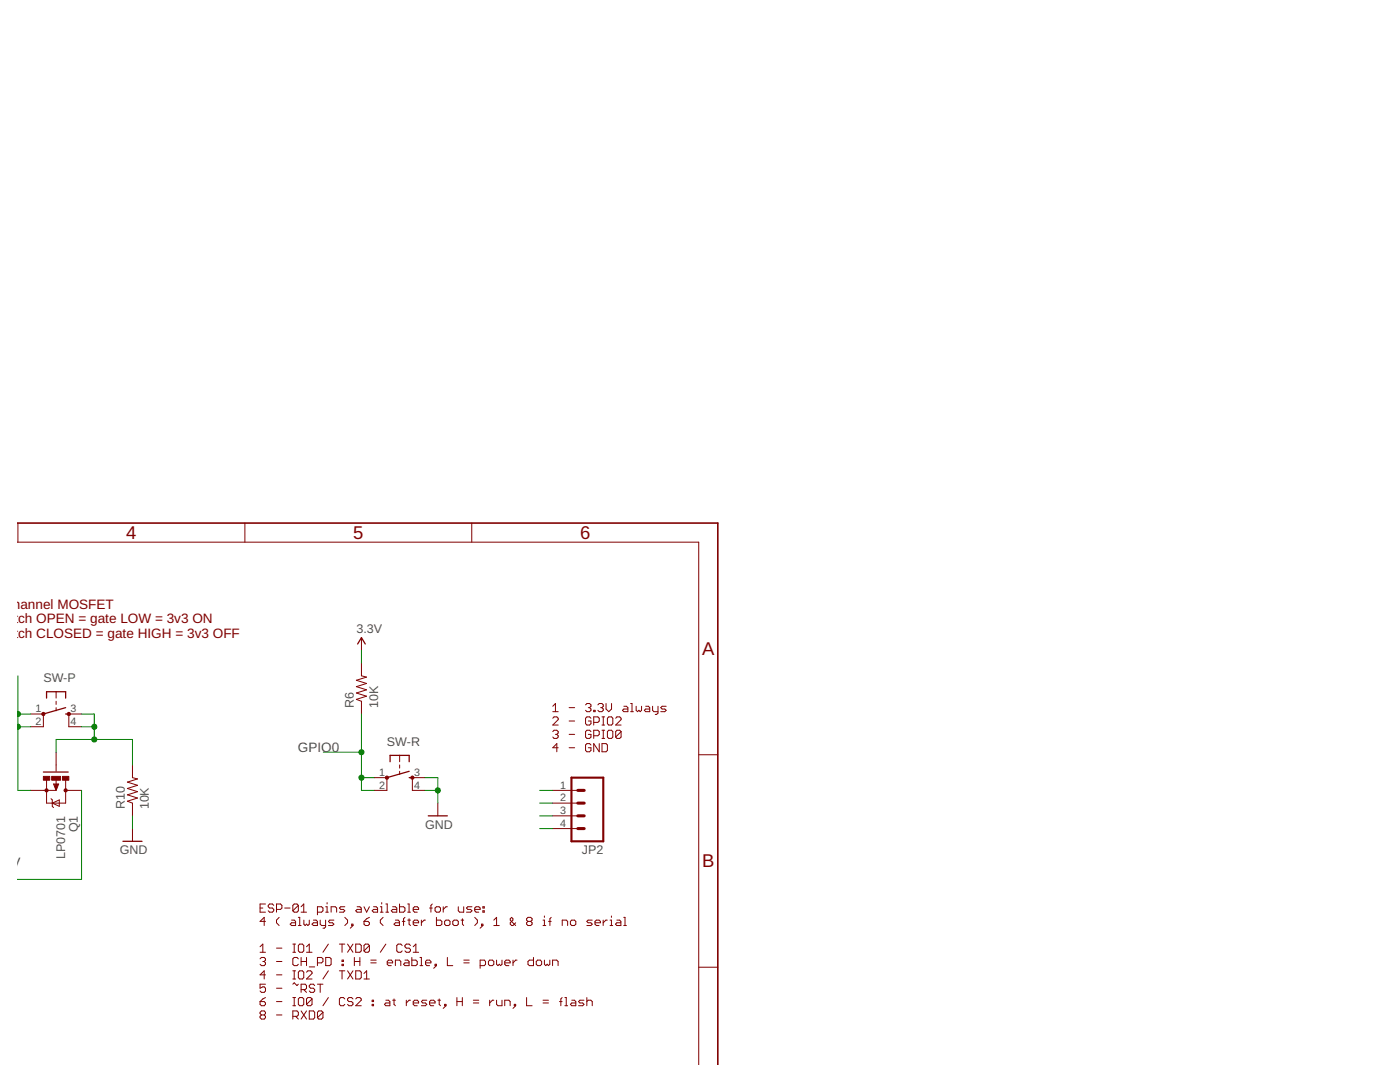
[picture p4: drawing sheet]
<svg xmlns="http://www.w3.org/2000/svg" width="279mm" height="216mm" viewBox="0 0 279 216" stroke-linecap="round" stroke-linejoin="round" font-family="sans-serif">
<g fill="none" stroke="#800000" stroke-width=".2">
<path d="M3.4 108.2h136v104.3M3.6 104.4v3.8M48.9 104.4v3.8M94.1 104.4v3.8M11.2 138v1.3M11.2 139.9v.7M72.1 132.3v2.6l1.1 .2-2.1 .6 2.1 .7-2.1 .6 2.1 .6-2.1 .7 2.1 .6-2.1 .7 1 .3v2.6M72.1 127.2v2.6M6.1 157.7h5.1M6.1 142.5h2.6v2.5h-2.6M9.3 155.7v4.6h3.8v-4.6M10.2 159.4l.2 .2v1.3l.3 .2"/>
<path d="M10.7 156.4h1l-.5 1.3zM11.2 141.2v.6M11.2 150.1v3.8M11.2 155.7v.9M13.1 157.7h3.2M16.3 142.5h-2.6v2.5h2.6M26.4 152.6v2.6l1.1 .2-2.1 .7 2.1 .6-2.1 .6 2.1 .7-2.1 .6 2.1 .6-2.1 .7 1 .4v2.5M74.7 155.2h2.5v2.5h-2.5M79.8 150.7v1.3M79.8 152.6v.7M79.8 153.9v.6M84.8 155.2h-2.5v2.5h2.5"/>
<path d="M110.2 157.7h5.1M110.3 140.9l.5-.5v1.6M110.3 142h1.1M110.3 143.3l.3-.3h.5l.3 .3v.3l-1.1 1.1h1.1M110.3 146l.3-.3h.5l.3 .3v.3l-.3 .2M110.8 146.5h.3M111.1 146.5l.3 .3v.3l-.3 .2h-.5l-.3-.2M111.4 149.2h-1.1l.8-.8v1.6M113.6 141.2h1.1M113.6 143.9h1.1M113.6 146.5h1.1M113.6 149.2h1.1"/>
<path d="M116.9 140.7l.2-.3h.6l.2 .3v.2l-.2 .3M117.4 141.2h.3M117.7 141.2l.2 .3v.2l-.2 .3h-.6l-.2-.3M117.9 143.3l-.2-.3h-.6l-.2 .3v1.1l.2 .3h.6l.2-.3v-.5h-.5M117.9 146l-.2-.3h-.6l-.2 .3v1.1l.2 .2h.6l.2-.2v-.6h-.5M117.9 148.7l-.2-.3h-.6l-.2 .3v1l.2 .3h.6l.2-.3v-.5h-.5M118.5 141.7h.3v.3h-.3zM118.5 144.1h.8l.3-.2v-.6l-.3-.3h-.8v1.7M118.5 146.8h.8l.3-.3v-.5l-.3-.3h-.8v1.6M119.3 140.7l.3-.3h.5l.3 .3v.2l-.3 .3M119.6 148.4v1.6l-1.1-1.6v1.6M119.9 141.2h.2"/>
<path d="M120.1 141.2l.3 .3v.2l-.3 .3h-.5l-.3-.3M120.1 144.7h.6M120.1 143h.6M120.1 148.4h.8l.3 .3v1l-.3 .3h-.8zM120.1 145.7h.6M120.1 147.3h.6M120.4 143v1.7M120.4 145.7v1.6M120.9 140.4v1.1l.6 .5 .5-.5v-1.1M121.2 143.3l.3-.3h.5l.3 .3v1.1l-.3 .3h-.5l-.3-.3zM121.2 146l.3-.3h.5l.3 .3v1.1l-.3 .2h-.5l-.3-.2zM122.9 143.3l.2-.3h.6l.3 .3v.3l-1.1 1.1h1.1"/>
<path d="M124 146v1.1l-.3 .2h-.6l-.2-.2M124 146l-1.1 1.1M124 146l-.3-.3h-.6l-.2 .3v1.1M124.5 140.9h.5l.3 .3v.8h-.8l-.3-.3 .3-.2h.8M125.9 142h.5M125.9 140.4h.2v1.6M127 140.9v.8l.2 .3 .3-.3 .3 .3 .2-.3v-.8M128.9 140.9h.5l.3 .3v.8h-.8l-.3-.3 .3-.2h.8M130.2 140.9v.8l.3 .3h.8M131.3 140.9v1.4l-.3 .3h-.2M132.9 140.9h-.8l-.2 .3 .2 .3h.6l.2 .2-.2 .3h-.8M139.4 150.6h3.9"/>
<path d="M10.4 160.3l1.4-.7v1.3zM26.4 165.3v2.6M87.4 160.3v2.5M110.2 160.3h5.1M110.2 162.8h5.1M110.2 165.3h5.1M51.9 199.9h.8l.3 .2v.3l-.3 .3h-.5l-.3-.3zM51.9 181.2h.6M51.9 188.9l.6-.5v1.6M51.9 190h1.1M51.9 191.3l.3-.2h.5l.3 .2v.3l-.3 .3M52.5 191.9h.2"/>
<path d="M52.7 191.9l.3 .2v.3l-.3 .3h-.5l-.3-.3M53 180.4h-1.1v1.6h1.1M53 196.4h-1.1v.8l.8-.3 .3 .3v.5l-.3 .3h-.5l-.3-.3M53 183.9h-1.1l.8-.9v1.7M53 194.5h-1.1l.8-.8v1.6M53 199.1l-1.1 .8M54.6 180.7l-.2-.3h-.6l-.3 .3v.2l.3 .3h.6l.2 .3v.2l-.2 .3h-.6l-.3-.3M55.2 181.5h.8l.3-.3v-.5l-.3-.3h-.8v1.6M55.2 189.2h1.1M55.2 191.9h1.1M55.2 194.5h1.1M55.2 197.2h1.1"/>
<path d="M55.2 199.9h1.1M55.7 183l-.5 .6v.5l.5 .6M56.8 181.2h1.1M58.2 183.6h.5l.3 .3v.8h-.8l-.3-.3 .3-.3h.8M58.4 190h.6M58.4 188.4h.6M58.4 195.3h.6M58.4 193.7h.6M58.4 196.4l.3-.3 .6 .6 .2-.3M58.4 199.1h.6M58.7 188.4v1.6M58.7 193.7v1.6"/>
<path d="M58.7 199.1v1.6M59.5 180.7l-.2-.3h-.6l-.3 .3v1M59.5 180.7v1l-.2 .3h-.6l-.3-.3M59.5 191.3l-.2-.2h-.6l-.3 .2v1.1l.3 .3h.6l.2-.3M59.5 180.7l-1.1 1M59.5 184.7h.6M59.5 183h.3v1.7M59.8 188.4h.5l.3 .3v1l-.3 .3h-.5l-.3-.3v-1zM59.8 193.7h.5l.3 .3v1.1l-.3 .2h-.5l-.3-.2v-1.1zM59.8 199.1h.5l.3 .2v1.1l-.3 .3h-.5l-.3-.3v-1.1zM60.1 182h1.1M60.1 180.9l.5-.5v1.6"/>
<path d="M60.1 191.9h1.1M60.1 191.1v1.6M60.1 197.5h.8l.3-.3v-.5l-.3-.3h-.8v1.6M60.6 197.5l.6 .5M60.6 183.6v.8l.3 .3 .3-.3 .2 .3 .3-.3v-.8M61.2 188.9l.5-.5v1.6M61.2 194l.2-.3h.6l.3 .3v.2l-1.1 1.1h1.1M61.2 190h1.1M61.2 191.1v1.6M61.7 192.9h1.1M62.3 199.3l-.3-.2h-.6l-.2 .2v1.1M62.3 199.3v1.1l-.3 .3h-.6l-.2-.3"/>
<path d="M62.3 199.3l-1.1 1.1M62.5 183.6h.6l.3 .3v.8h-.9l-.2-.3 .2-.3h.9M62.8 196.7l-.3-.3h-.5l-.3 .3v.2l.3 .3h.5l.3 .3v.2l-.3 .3h-.5l-.3-.3M63.4 182h.8l.3-.3v-.5l-.3-.3h-.8v1.6M63.4 192.1h.8l.3-.2v-.6l-.3-.2h-.8v1.6M63.4 196.4h1.1M63.9 183.6v.8l.3 .3h.8M63.9 196.4v1.6M65 183.6v1.4l-.3 .2h-.2M65 182h.5M65 180.9h.3v1.1M65 191.1h.8l.3 .2v1.1l-.3 .3h-.8z"/>
<path d="M65.3 180.1v.3M65.5 188.4l-1 1.6M65.5 193.7l-1 1.6M65.5 199.1l-1 1.6M66.1 182v-1.1h.8l.3 .3v.8M66.6 183.6h-.8l-.2 .3 .2 .2h.6l.2 .3-.2 .3h-.8M67.7 188.4h1.1M67.7 193.7h1.1M68.3 188.4v1.6M68.3 191.6h.2v.3h-.2zM68.3 192.4h.2v.3h-.2zM68.3 193.7v1.6"/>
<path d="M68.8 180.9h-.8l-.3 .3 .3 .3h.5l.3 .2-.3 .3h-.8M68.8 183l.6 .6v.5l-.6 .6M68.8 199.3l-.3-.2h-.5l-.3 .2v1.1l.3 .3h.5l.3-.3M69.4 188.4l1 1.6M69.4 193.7l1 1.6M70.2 184.4h.2v.3h-.2zM70.4 199.3l-.2-.2h-.6l-.2 .2v.3l.2 .3h.6l.2 .2v.3l-.2 .3h-.6l-.2-.3M70.4 184.7l-.5 .5M70.4 188.4l-1 1.6M70.4 193.7l-1 1.6M70.7 191.9h1.1M70.7 191.1v1.6"/>
<path d="M71 188.4h.8l.3 .3v1l-.3 .3h-.8zM71 193.7h.8l.3 .3v1.1l-.3 .2h-.8zM71 199.3l.3-.2h.5l.3 .2v.3l-1.1 1.1h1.1M71.3 180.9h.5l.3 .3v.8h-.8l-.3-.3 .3-.2h.8M71.8 191.1v1.6M72.6 180.9l.6 1.1 .5-1.1M72.6 183.9h.8l.3 .2v.3l-.3 .3h-.5l-.3-.3zM72.6 195.3h1.1M72.6 194.2l.6-.5v1.6M73.7 183l-.5 .3-.6 .6M73.7 188.7l-.3-.3h-.5l-.3 .3v1M73.7 188.7v1l-.3 .3h-.5l-.3-.3"/>
<path d="M73.7 188.7l-1.1 1M74 192.1h1.1M74 191.6h1.1M74.3 199.6h.2v.3h-.2zM74.5 180.9h.6l.3 .3v.8h-.9l-.2-.3 .2-.2h.9M75.9 182h.6M75.9 180.9h.3v1.1M76.2 180.1v.3M76.5 183l-.6 .6v.5l.6 .6M77 180.4h.3v1.6M77 182h.6M77 188.4l-1.1 1.6"/>
<path d="M77 199.6h.5l.3 .3v.8h-.8l-.3-.3 .3-.3h.8M77.3 192.1h1.1v-.2l-.3-.3h-.5l-.3 .3v.5l.3 .3h.5M78.4 180.9h.5l.3 .3v.8h-.8l-.3-.3 .3-.2h.8M78.4 199.6h.5M78.6 199.3v1.1l.3 .3M78.9 183.6h.6l.2 .3v.8h-.8l-.3-.3 .3-.3h.8M78.9 192.7v-1.1h.8l.3 .3v.8M79.7 180.4v1.6h.8l.3-.3v-.5l-.3-.3h-.8M80.3 188.7l-.3-.3h-.5l-.3 .3v1l.3 .3h.5l.3-.3M80.3 183.9h.5M80.8 191.6h.6l.2 .3v.8h-.8l-.3-.3 .3-.3h.8M80.8 183l-.3 .3v1.4"/>
<path d="M81.1 199.6v1.1M81.4 180.4h.2v1.6M81.4 182h.5M81.4 183.6h.5M81.6 183.3v1.1l.3 .3M81.9 188.7l-.3-.3h-.5l-.3 .3v.2l.3 .3h.5l.3 .3v.2l-.3 .3h-.5l-.3-.3M81.9 199.6h-.3l-.5 .5M82.2 191.1v1.6h.8l.3-.3v-.5l-.3-.3h-.8M82.5 181.5h1v-.3l-.2-.3h-.6l-.2 .3v.5l.2 .3h.6M82.5 184.1h1v-.2l-.2-.3h-.6l-.2 .3v.5l.2 .3h.6M82.5 190h1M82.5 188.9l.5-.5v1.6"/>
<path d="M83.8 191.1h.3v1.6M83.8 192.7h.6M84.1 183.6v1.1M84.9 183.6h-.3l-.5 .5M84.9 192.1h1.1v-.2l-.3-.3h-.5l-.3 .3v.5l.3 .3h.5M85.2 199.6h-.8l-.3 .3 .3 .2h.5l.3 .3-.3 .3h-.8M85.7 181.2h.6M86.3 180.4l-.3 .3v1.3M86.8 181.2l.3-.3h.5l.3 .3v.5l-.3 .3h-.5l-.3-.3zM86.8 192.4h.3v.3h-.3zM87.1 183v1.7h.8l.3-.3v-.5l-.3-.3h-.8M87.1 192.7l-.5 .5"/>
<path d="M87.4 199.6h.5M87.7 199.3v1.1l.2 .3M88.5 180.9v1.1M88.7 183.9l.3-.3h.6l.2 .3v.5l-.2 .3h-.6l-.3-.3zM89.3 180.9h-.3l-.5 .6M89.3 191.1v1.6h1.1M90.4 183.9l.2-.3h.6l.3 .3v.5l-.3 .3h-.6l-.2-.3zM91.2 199.9h1.1M91.2 199.1v1.6M91.5 180.9v.8l.2 .3h.8v-1.1M92 183.6h.5M92.3 199.1v1.6"/>
<path d="M92.3 183.3v1.1l.2 .3M92.6 192.1h1M92.6 191.6h1M94.2 180.9h-.8l-.3 .3 .3 .3h.5l.3 .2-.3 .3h-.8M94.5 199.6h1M94.7 181.5h1.1v-.3l-.3-.3h-.5l-.3 .3v.5l.3 .3h.5M94.7 183l.6 .6v.5l-.6 .6M95.8 192.7h.8l.3-.3v-.5l-.3-.3h-.8v1.6M96.1 184.4h.3v.3h-.3zM96.4 181.7h.2v.3h-.2zM96.4 180.9h.2v.3h-.2zM96.4 184.7l-.6 .5"/>
<path d="M97.7 191.6h.6l.3 .3v.5l-.3 .3h-.6l-.2-.3v-.5zM97.7 199.6v1.1M98.6 184.7h1M98.6 183.6l.5-.6v1.7M98.6 199.6h-.3l-.6 .5M99.1 191.6v.8l.3 .3 .3-.3 .2 .3 .3-.3v-.8M99.1 199.6v.8l.3 .3h.8v-1.1M100.7 192.1h1.1v-.2l-.2-.3h-.6l-.3 .3v.5l.3 .3h.6M102.4 191.6v1.1M102.9 184.1l-.5 .6h-.3l-.3-.3v-.3l.6-.5v-.3l-.3-.3-.3 .3v.3l1.1 1.1M103.2 191.6h-.3l-.5 .5M105.1 199.1v1.6h1.1"/>
<path d="M105.4 183.9h.5M105.4 183.9l-.3 .2v.3l.3 .3h.5l.3-.3v-.3l-.3-.2M105.4 183.9l-.3-.3v-.3l.3-.3h.5l.3 .3v.3l-.3 .3M106.5 191.1v1.6h-.9l-.2-.3v-.5l.2-.3h.9M107 191.9l.3-.3h.5l.3 .3v.5l-.3 .3h-.5l-.3-.3zM108.4 183.6h.2v1.1M108.4 184.7h.5M108.4 199.6h1.1M108.6 182.8v.2M108.6 191.6v.8l.3 .3 .3-.3 .3 .3 .2-.3v-.8M109.5 183.9h.5M110 183l-.3 .3v1.4"/>
<path d="M110.3 192.7v-1.1h.8l.3 .3v.8M111.7 199.9h.5M112.2 199.1l-.3 .2v1.4M112.2 184.7v-1.1h.8l.3 .3v.8M112.7 199.1h.3v1.6M113.8 183.9l.3-.3h.5l.3 .3v.5l-.3 .3h-.5l-.3-.3zM114.1 199.6h.5l.3 .3v.8h-.8l-.3-.3 .3-.3h.8M116.5 199.6h-.8l-.2 .3 .2 .2h.6l.2 .3-.2 .3h-.8M117.1 199.9l.3-.3h.5l.3 .3v.8M117.1 199.1v1.6M118.2 183.6h-.8l-.3 .3 .3 .2h.5l.3 .3-.3 .3h-.8M118.7 184.1h1.1v-.2l-.3-.3h-.5l-.3 .3v.5l.3 .3h.5"/>
<path d="M120.4 183.6v1.1M121.2 183.6h-.3l-.5 .5M121.8 183.6h.2v1.1M121.8 184.7h.5M122 182.8v.2M123.1 183.6h.6l.2 .3v.8h-.8l-.3-.3 .3-.3h.8M124.5 184.7h.5M124.5 183h.2v1.7M139.4 193h3.9M52.2 202.5l-.3-.3v-.2l.3-.3h.5l.3 .3v.2l-.3 .3M52.2 202.5l-.3 .3v.3l.3 .2h.5l.3-.2v-.3l-.3-.3M52.2 202.5h.5"/>
<path d="M55.2 202.5h1.1M58.4 202.8h.9l.2-.3v-.5l-.2-.3h-.9v1.6M58.4 200.7h.6M59 202.8l.5 .5M60.1 201.7l1.1 1.6M61.2 201.7l-1.1 1.6M61.7 201.7h.8l.3 .3v1.1l-.3 .2h-.8zM64.5 202l-.3-.3h-.6l-.2 .3v1.1M64.5 202v1.1l-.3 .2h-.6l-.2-.2M64.5 202l-1.1 1.1M74.3 200.4h.2v.3h-.2zM82.5 200.1h1v-.2l-.2-.3h-.6l-.2 .3v.5l.2 .3h.6"/>
<path d="M85.7 200.1h1.1v-.2l-.2-.3h-.6l-.3 .3v.5l.3 .3h.6M88.7 200.4h.3v.3h-.3zM89 200.7l-.5 .5M94.5 200.1h1M100.7 200.7v-1.1h.9l.2 .3v.8M102.6 200.4h.3v.3h-.3zM102.9 200.7l-.5 .5M108.4 200.1h1.1M112.7 200.7h.6"/>
</g>
<path d="M3.4 104.4h139.9v108.1M10.9 156.6l.3 .9 .3-.9h-.3v.2" fill="none" stroke="#800000" stroke-width=".32"/>
<path d="M9.3 139.3v-1.3h3.8v1.3M71.4 128.5l.7-1.3 .8 1.3M8.7 154.1h4.9M13.1 142.5h.6M13.1 141.2l-4.4 1.3M77.9 152v-1.3h3.8v1.3M81.7 155.2h.6M81.7 153.9l-4.5 1.3M24.5 167.9h3.8M85.5 162.8h3.8" fill="none" stroke="#800000" stroke-width=".25"/>
<g fill="#800000" stroke="#800000" stroke-width=".2">
<circle cx="77.2" cy="155.2" r=".33"/>
<circle cx="82.3" cy="155.2" r=".33"/>
<circle cx="8.7" cy="142.5" r=".33"/>
<circle cx="13.7" cy="142.5" r=".33"/>
<circle cx="9.3" cy="157.7" r=".33"/>
<circle cx="13.1" cy="157.7" r=".33"/>
</g>
<g fill="#800000" stroke="#800000" stroke-width=".2">
<path d="M8.7 154.9h1.2v.8h-1.2z"/>
<path d="M12.5 154.9h1.2v.8h-1.2z"/>
<path d="M10.3 154.9h1.8v.8h-1.8z"/>
</g>
<path d="M114 155.2h6.4v12.7h-6.4z" fill="none" stroke="#800000" stroke-width=".42"/>
<path d="M115.3 157.7h1.3M115.3 162.8h1.3M115.3 160.3h1.3M115.3 165.3h1.3" fill="none" stroke="#800000" stroke-width=".61"/>
<g fill="none" stroke="#008000" stroke-width=".2">
<path d="M3.6 134.9v22.8h2.5M72.1 129.8v2.5M3.6 142.5h2.5M3.6 145h2.5M11.2 150.1v-2.5h15.2v5M16.3 157.7v17.8h-12.9M16.3 142.5h2.5v5.1M16.3 145h2.5M64.5 150.1h7.6M72.1 155.2h2.6M72.1 142.5v15.2h2.6M84.8 155.2h2.6v5.1"/>
<path d="M84.8 157.7h2.6M107.7 157.7h2.5M26.4 162.8v2.5M107.7 165.3h2.5M107.7 162.8h2.5M107.7 160.3h2.5"/>
</g>
<g fill="#008000" stroke="#008000" stroke-width=".2">
<path d="M3.4 142a.47 .47 0 0 1 .7 .5 .47 .47 0 0 1-.7 .4z" fill-rule="evenodd"/>
<path d="M3.4 144.6a.47 .47 0 0 1 .7 .4 .47 .47 0 0 1-.7 .5z" fill-rule="evenodd"/>
<circle cx="87.4" cy="157.7" r=".51"/>
<circle cx="72.1" cy="155.2" r=".51"/>
<circle cx="72.1" cy="150.1" r=".51"/>
<circle cx="18.8" cy="145" r=".51"/>
<circle cx="18.8" cy="147.6" r=".51"/>
</g>
<g font-size="3.7" fill="#800000">
<text x="25.2" y="107.6">4</text>
<text x="70.5" y="107.6">5</text>
<text x="115.8" y="107.6">6</text>
<text x="140.1" y="130.7">A</text>
<text x="140.1" y="173.1">B</text>
</g>
<g font-size="2.7" fill="#800000">
<text x=".3" y="121.4">-channel MOSFET</text>
<text x=".3" y="124.3">witch OPEN = gate LOW = 3v3 ON</text>
<text x=".3" y="127.2">witch CLOSED = gate HIGH = 3v3 OFF</text>
</g>
<g font-size="2.7" fill="#505050">
<text x="59.4" y="150.1">GPIO0</text>
<text x="0" y="172.9">.3V</text>
</g>
<g font-size="2.5" fill="#505050">
<text x="71.1" y="126.2">3.3V</text>
<text x="8.7" y="136.1">SW-P</text>
<text x="70.6" y="141.2" transform="rotate(-90 70.6 141.2)">R6</text>
<text x="75.4" y="141.2" transform="rotate(-90 75.4 141.2)">10K</text>
<text x="77.2" y="148.8">SW-R</text>
<text x="24.9" y="161.5" transform="rotate(-90 24.9 161.5)">R10</text>
<text x="29.7" y="161.5" transform="rotate(-90 29.7 161.5)">10K</text>
<text x="15.5" y="166.1" transform="rotate(-90 15.5 166.1)">Q1</text>
<text x="84.8" y="165.3">GND</text>
<text x="13" y="171.4" transform="rotate(-90 13 171.4)">LP0701</text>
<text x="23.9" y="170.4">GND</text>
<text x="116.1" y="170.4">JP2</text>
</g>
<g font-size="2.1" fill="#505050">
<text x="7.1" y="142.1">1</text>
<text x="14.1" y="142.1">3</text>
<text x="7.1" y="144.7">2</text>
<text x="14.1" y="144.7">4</text>
<text x="75.7" y="154.8">1</text>
<text x="82.7" y="154.8">3</text>
<text x="75.7" y="157.3">2</text>
<text x="82.7" y="157.3">4</text>
<text x="111.8" y="157.3">1</text>
<text x="111.8" y="159.9">2</text>
<text x="111.8" y="162.4">3</text>
<text x="111.8" y="165">4</text>
</g>
</svg>
